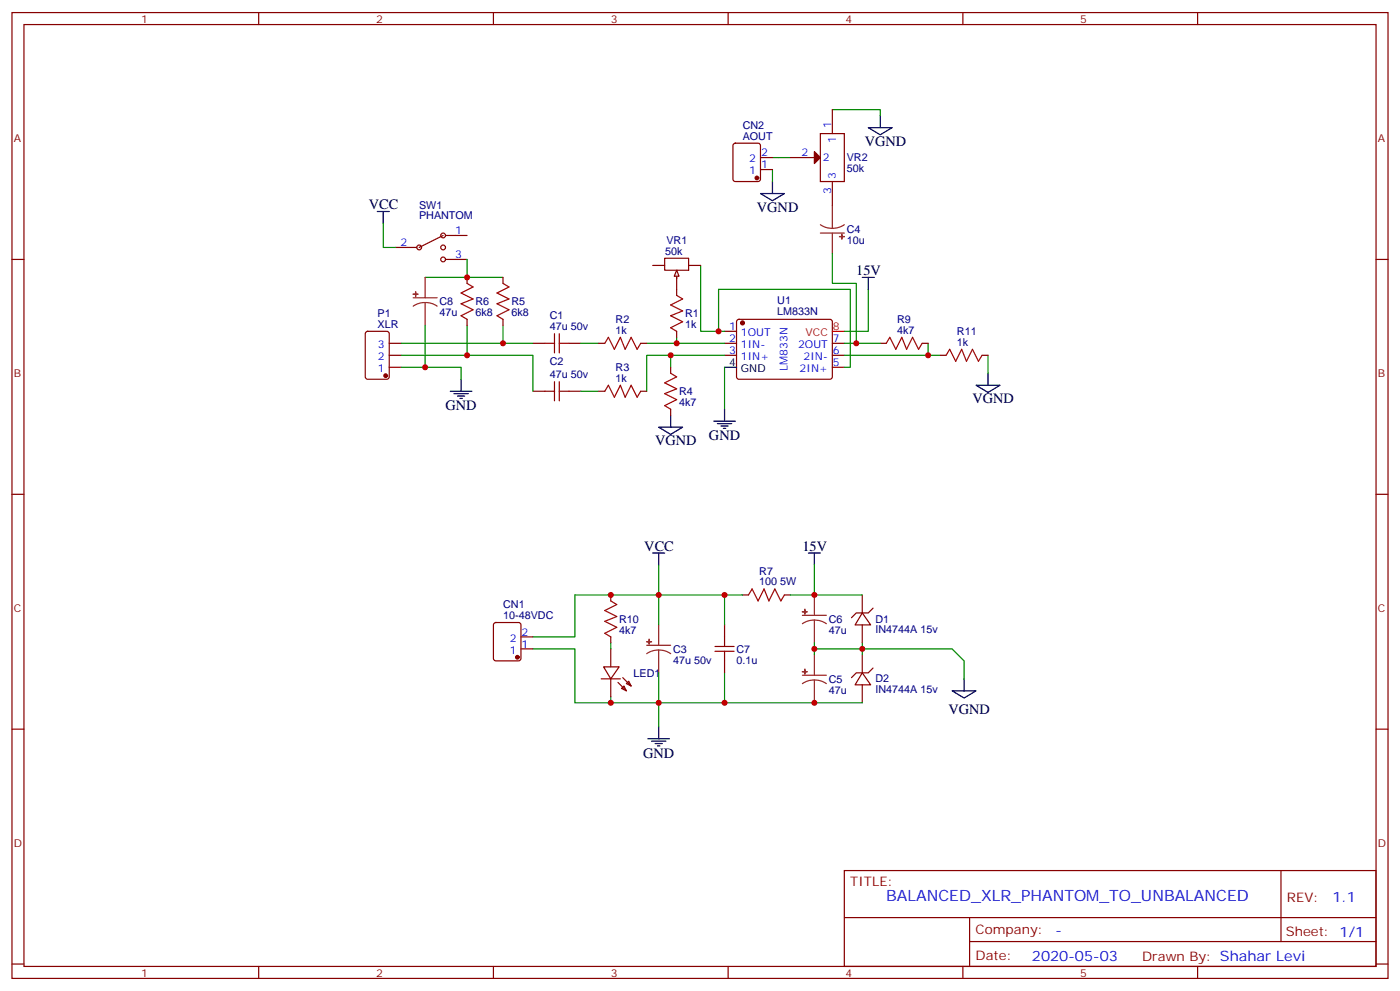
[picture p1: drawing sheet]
<svg xmlns="http://www.w3.org/2000/svg" width="412mm" height="292mm" viewBox="0 0 412 292" stroke-linecap="round" stroke-linejoin="round" font-family="sans-serif">
<g fill="none" stroke="#870000" stroke-width=".35">
<path d="M3.5 3.7h405.4v284.3h-405.4zM7.1 7.2h398.2v277.3h-398.2zM76.2 3.7v3.5M145.3 3.7v3.5M214.5 3.7v3.5M283.6 3.7v3.5M352.8 3.7v3.5M3.5 76.4h3.6M192.3 78.1h3.5M195.8 76h7v3.6h-7zM202.8 78.1h3.6M405.3 76.4h3.6"/>
<path d="M107.8 97.7l.5-.2h5.6l.7 .5 .1 12.9-.5 .7-5.9 .1-.6-.5-.1-13zM199.3 80.3v4.9M213.4 97.5h3.6M217.2 94.2l.5-.2 27 .1 .5 .6-.1 16.5-.6 .5-27.1-.1-.4-.7v-16.2zM114.7 101.1h3.5M114.7 104.6h3.5M114.7 108.1h3.5M157 101.1h3.5M157 115.2h3.5M167.6 101.1h3.5M167.6 115.2h3.5M213.4 101.1h3.6"/>
<path d="M213.4 104.6h3.6M245.2 101.1h3.5M245.2 104.6h3.5M245.2 108.1h3.5M3.5 145.5h3.6M405.3 145.5h3.6M177.1 199.8h5.6M177.8 196.3h4.6l-2.5 3.5zM179.9 191v5.3M179.9 199.8v5.3M183.4 199.5l2.5 2.5M3.5 214.7h3.6"/>
<path d="M182 200.9l2.5 2.5M183.1 202.7l.7-.7 .7 1.4zM184.5 201.3l.7-.7 .7 1.4zM405.3 214.7h3.6M248.7 256.3h156.6v28.2h-156.6zM377.3 256.3v20.9M248.7 270.1h156.5M285.6 277.2h119.6M285.6 270.1v14.2M3.5 283.8h3.6M76.2 284.5v3.5M145.3 284.5v3.5"/>
<path d="M214.5 284.5v3.5M283.6 284.5v3.5M352.8 284.5v3.5M405.3 283.8h3.6"/>
</g>
<g fill="#870000" stroke="#870000" stroke-width=".35">
<circle cx="218.7" cy="95.1" r=".53"/>
<circle cx="113.6" cy="110.6" r=".53"/>
</g>
<g fill="none" stroke="#000" stroke-width=".35">
<path d="M255.8 37.6h7l-3.5 2.1zM259.3 34v3.6M224 57h7.1l-3.6 2.1zM227.5 53.4v3.6M111.1 62.3h3.6M112.9 62.3v3.5M132.6 115.2h6.4M133.7 115.9h4.2M134.8 116.6h2.1M135.5 117.3h.7M135.8 111.7v3.5M213.4 108.1h3.6"/>
<path d="M194 125.8h7.1l-3.5 2.1zM197.6 122.2v3.6M210.3 124h6.3M211.3 124.7h4.2M212.4 125.4h2.1M213.1 126.1h.7M213.4 120.5v3.5M284 199.8v3.6M190.9 217.5h6.3M191.9 218.2h4.2M193 218.9h2.1M193.7 219.6h.7"/>
<path d="M194 214v3.5M280.5 203.4h7l-3.5 2.1z"/>
</g>
<path d="M245.2 97.5h3.5" fill="none" stroke="#f00" stroke-width=".35"/>
<g fill="none" stroke="#008700" stroke-width=".35">
<path d="M245.2 32.3h14.1v1.7M227.5 46.4h5.3M227.5 49.9v3.5M206.4 78.1v19.4h7M125.2 81.7h23M137.6 95.8v8.8M148.2 95.8v5.3h-30M199.3 99.3v1.8h-8.8M211.7 85.2v12.3M255.8 85.2v12.3h-7.1M118.2 104.6h38.8v10.6M125.2 108.1h10.6v3.6"/>
<path d="M148.2 101.1h8.8M171.1 101.1h5.3M171.1 115.2h5.3M197.6 104.6v3.5M199.3 101.1h14.1M213.4 104.6h-22.9v10.6M213.4 108.1v12.4M169.3 175.2v12.3h-12.3M194 166.3v8.9M157 191h12.3v15.9h10.6v-1.8M194 198.1v8.8h19.4v-8.8M254 191h26.5l3.5 3.6v5.2"/>
</g>
<path d="M163.3 98.2v5.7M164.7 98.2v5.7M160.5 101.1h2.8M160.5 115.2h2.8M163.3 112.4v5.6M164.7 112.4v5.6M164.7 101.1h2.9M164.7 115.2h2.9" fill="none" stroke="#a10000" stroke-width=".35"/>
<path d="M241.7 66.1l1.6 .9 1.9 .2M241.7 68.6h7M245.2 60.5v6.7M245.2 68.6v6M248.7 66.1l-1.7 .9-1.8 .2M190.5 190h7.1M194 191.4l1.9 .2 1.7 .8M194 191.4l-1.8 .2-1.7 .8M194 184v6M194 191.4v6.7" fill="none" stroke="#8c2424" stroke-width=".35"/>
<g fill="#8c2424" stroke="#8c2424" stroke-width=".35">
<path d="M190.5 188.9h1.4z"/>
<path d="M191.2 188.2v1.4z"/>
<path d="M247.3 69.6l1.4 .1z"/>
<path d="M248 69v1.4z"/>
</g>
<path d="M199.3 79.6l.7 1.7h-1.4z" fill="#f0f0f0" stroke="#870000" stroke-width=".35"/>
<g fill="none" stroke="#870000" stroke-width=".35">
<path d="M241.7 39.3h7v14.1h-7zM245.2 32.3v7M216.1 42.4l.5-.2h6.7l.5 .2 .2 .5v9.8l-.2 .5-.5 .2h-6.7l-.5-.2-.2-.5v-9.8zM224 46.4h3.5M224 49.9h3.5M232.8 46.4h7.1M239.9 44.6l1.8 1.8-1.8 1.8zM240.1 45.3v2.3l.8-1 .3-.3-.4 .6 .5-.5-1.2-1.4 .3 .7v1.5l.3-.8-.1-.6 .3 .3M245.2 53.4v7.1M116.4 72.8h6.4M130.5 69.3l-7 3.5M131.2 69.3h6.4"/>
<path d="M131.2 76.4h6.4M137.6 81.7v1.7M137.6 94v1.8M148.2 81.7v1.7M148.2 94v1.8M199.3 85.2v1.8M199.3 97.5v1.8M176.4 115.2h1.8M176.4 101.1h1.8M188.7 115.2h1.8M188.7 101.1h1.8M197.6 108.1v1.8"/>
<path d="M259.3 101.1h1.8M271.6 101.1h1.8M276.9 104.6h1.8M289.3 104.6h1.7M197.6 120.5v1.7M179.9 175.2v1.7M218.7 175.2h1.8M231.1 175.2h1.7M254 175.2v5.2M257.2 179l-1.4 1.4h-3.6l-1.4 1.5M145.6 183.5l.4-.2h6.8l.5 .2 .2 .5v9.9l-.3 .5-.4 .2h-6.8l-.4-.3-.3-.4v-9.9zM153.5 191h3.5"/>
<path d="M153.5 187.5h3.5M179.9 187.5v1.8M213.4 184v3.5M213.4 194.6v3.5M254 180.4l2.5 3.6h-4.6zM254 198.1l2.5 3.5h-4.6zM254 184v5.3M254 192.8v5.3M257.2 196.7l-1.4 1.4h-3.6l-1.4 1.4M254 201.6v5.3"/>
<circle cx="123.5" cy="72.8" r=".71"/>
<circle cx="130.5" cy="76.4" r=".71"/>
<circle cx="130.5" cy="72.8" r=".71"/>
<circle cx="130.5" cy="69.3" r=".71"/>
</g>
<g fill="#870000" stroke="#870000" stroke-width=".35">
<circle cx="152.4" cy="193.5" r=".53"/>
<circle cx="223" cy="52.4" r=".53"/>
</g>
<g fill="none" stroke="#008700" stroke-width=".35">
<path d="M112.9 65.8v7h3.5M137.6 76.4v5.3M245.2 74.6v8.8h7v17.7h-3.5M125.2 95.8v12.3h-7M211.7 85.2h38.8v22.9h-1.8M252.2 101.1h7.1M273.4 101.1v3.5h-24.7M273.4 104.6h3.5M291 104.6v5.3M169.3 175.2h44.1M194 175.2v8.8M218.7 175.2h-5.3v8.8"/>
<path d="M232.8 175.2h21.2M239.9 166.3v8.9M179.9 189.3v1.7M239.9 189.3v3.5M239.9 191h14.1M254 189.3v3.5M179.9 206.9h14.1v7.1M213.4 206.9h40.6"/>
</g>
<path d="M254 81.7h3.5M255.8 81.7v3.5M287.5 113.4h7.1l-3.6 2.1zM291 109.9v3.5M192.3 162.8h3.5M194 162.8v3.5M238.1 162.8h3.6M239.9 162.8v3.5" fill="none" stroke="#000" stroke-width=".35"/>
<g fill="none" stroke="#a10000" stroke-width=".35">
<path d="M137.6 83.4l1.7 1.1-3.5 1.8 3.5 1.7-3.5 1.4 3.5 1.8-3.5 1.8 1.8 1M148.2 83.4l1.7 1.1-3.5 1.8 3.5 1.7-3.5 1.4 3.5 1.8-3.5 1.8 1.8 1M199.3 87l1.8 1-3.5 1.8 3.5 1.7-3.5 1.5 3.5 1.7-3.5 1.8 1.7 1M178.2 115.2l1-1.8 1.8 3.5 1.7-3.5 1.4 3.5 1.8-3.5 1.8 3.5 1-1.7M178.2 101.1l1-1.8 1.8 3.5 1.7-3.5 1.4 3.5 1.8-3.5 1.8 3.5 1-1.7M197.6 109.9l1.7 1-3.5 1.8 3.5 1.8-3.5 1.4 3.5 1.8-3.5 1.7 1.8 1.1M261.1 101.1l1-1.8 1.8 3.5 1.7-3.5 1.5 3.5 1.7-3.5 1.8 3.5 1-1.7M278.7 104.6l1.1-1.8 1.7 3.6 1.8-3.6 1.4 3.6 1.8-3.6 1.7 3.6 1.1-1.8M179.9 176.9l1.8 1.1-3.5 1.7 3.5 1.8-3.5 1.4 3.5 1.8-3.5 1.7 1.7 1.1M220.5 175.2l1-1.8 1.8 3.5 1.8-3.5 1.4 3.5 1.7-3.5 1.8 3.5 1.1-1.7M210.6 191.7h5.7M210.6 190.3h5.7"/>
<path d="M213.4 187.5v2.8M213.4 191.7v2.9"/>
</g>
<g fill="none" stroke="#8c2424" stroke-width=".35">
<path d="M121.7 87.7h7.1M125.2 89.1l1.9 .2 1.7 .8M125.2 89.1l-1.8 .2-1.7 .8M125.2 81.7v6M125.2 89.1v6.7M239.9 175.2v6M236.4 198.8h7M236.4 181.2h7M239.9 182.6l1.8 .2 1.7 .8M239.9 182.6l-1.9 .2-1.6 .8M239.9 182.6v6.7M239.9 192.8v6"/>
<path d="M239.9 200.2l1.8 .2 1.7 .9M239.9 200.2l-1.9 .2-1.6 .9M239.9 200.2v6.7"/>
</g>
<g fill="#8c2424" stroke="#8c2424" stroke-width=".35">
<path d="M236.4 197.7l1.4 .1z"/>
<path d="M237.1 197v1.4z"/>
<path d="M236.4 180.1h1.4z"/>
<path d="M237.1 179.4v1.4z"/>
<path d="M121.7 86.6h1.4z"/>
<path d="M122.4 85.9v1.4z"/>
</g>
<g fill="#c00">
<circle cx="239.9" cy="206.9" r=".88"/>
<circle cx="213.4" cy="175.2" r=".88"/>
<circle cx="125.2" cy="108.1" r=".88"/>
<circle cx="179.9" cy="206.9" r=".88"/>
<circle cx="194" cy="206.9" r=".88"/>
<circle cx="254" cy="191" r=".88"/>
<circle cx="239.9" cy="191" r=".88"/>
<circle cx="194" cy="175.2" r=".88"/>
<circle cx="199.3" cy="101.1" r=".88"/>
<circle cx="137.6" cy="104.6" r=".88"/>
<circle cx="148.2" cy="101.1" r=".88"/>
<circle cx="211.7" cy="97.5" r=".88"/>
<circle cx="197.6" cy="104.6" r=".88"/>
<circle cx="273.4" cy="104.6" r=".88"/>
<circle cx="137.6" cy="81.7" r=".88"/>
<circle cx="179.9" cy="175.2" r=".88"/>
<circle cx="252.2" cy="101.1" r=".88"/>
<circle cx="213.4" cy="206.9" r=".88"/>
<circle cx="239.9" cy="175.2" r=".88"/>
</g>
<text font-size="4.6" fill="#00f" x="261.1" y="265.1">BALANCED_XLR_PHANTOM_TO_UNBALANCED</text>
<g font-size="4.2">
<text x="254.7" y="42.9">VGND</text>
<text x="108.7" y="61.6">VCC</text>
<text x="223" y="62.3">VGND</text>
<text x="252.2" y="81">15V</text>
<text x="286.5" y="118.7">VGND</text>
<text x="131.2" y="120.8">GND</text>
<text x="193" y="131.1">VGND</text>
<text x="208.8" y="129.6">GND</text>
<text x="189.8" y="162.1">VCC</text>
<text x="236.4" y="162.1">15V</text>
<text x="279.4" y="210.1">VGND</text>
<text x="189.4" y="223.1">GND</text>
</g>
<g font-size="4.2" fill="#00f">
<text x="392.5" y="265.6">1.1</text>
<text x="310.9" y="275.1">-</text>
<text x="304" y="282.9">2020-05-03</text>
</g>
<g font-size="3.9" fill="#800">
<text x="250.5" y="260.9">TITLE:</text>
<text x="379.1" y="265.6">REV:</text>
<text x="287.4" y="275.1">Company:</text>
<text x="378.7" y="275.7">Sheet: 1/1</text>
<text x="287.4" y="282.8">Date:</text>
<text x="336.4" y="282.8">Drawn By: Shahar Levi</text>
</g>
<g font-size="3.2" fill="#800">
<text x="41.6" y="6.7">1</text>
<text x="110.8" y="6.7">2</text>
<text x="179.9" y="6.7">3</text>
<text x="249.1" y="6.7">4</text>
<text x="318.2" y="6.7">5</text>
<text x="4.1" y="41.8">A</text>
<text x="405.9" y="41.8">A</text>
<text x="4.1" y="110.9">B</text>
<text x="405.9" y="110.9">B</text>
<text x="4.1" y="180.1">C</text>
<text x="405.9" y="180.1">C</text>
<text x="4.1" y="249.2">D</text>
<text x="405.9" y="249.2">D</text>
<text x="41.6" y="287.5">1</text>
<text x="110.8" y="287.5">2</text>
<text x="179.9" y="287.5">3</text>
<text x="249.1" y="287.5">4</text>
<text x="318.2" y="287.5">5</text>
</g>
<g font-size="3.2" fill="#000080">
<text x="218.8" y="41.1">AOUT</text>
<text x="218.8" y="37.9">CN2</text>
<text x="249.4" y="47.4">VR2</text>
<text x="249.4" y="50.6">50k</text>
<text x="123.4" y="64.6">PHANTOM</text>
<text x="123.4" y="61.4">SW1</text>
<text x="196.3" y="71.8">VR1</text>
<text x="249.4" y="71.8">10u</text>
<text x="249.4" y="68.6">C4</text>
<text x="195.9" y="75">50k</text>
<text x="129.5" y="89.8">C8</text>
<text x="140.1" y="89.8">R6</text>
<text x="150.6" y="89.8">R5</text>
<text x="229" y="89.6">U1</text>
<text x="111.2" y="93.3">P1</text>
<text x="129.5" y="93">47u</text>
<text x="140.1" y="93">6k8</text>
<text x="150.6" y="93">6k8</text>
<text x="161.9" y="94">C1</text>
<text x="181.3" y="95.1">R2</text>
<text x="201.8" y="93.3">R1</text>
<text x="229" y="92.8">LM833N</text>
<text x="264.2" y="95.1">R9</text>
<text x="111.2" y="96.5">XLR</text>
<text x="161.9" y="97.2">47u 50v</text>
<text x="181.3" y="98.2">1k</text>
<text x="201.8" y="96.5">1k</text>
<text x="264.2" y="98.2">4k7</text>
<text x="281.9" y="101.8">1k</text>
<text x="281.9" y="98.6">R11</text>
<text x="161.9" y="107.5">C2</text>
<text x="161.9" y="111.3">47u 50v</text>
<text x="181.3" y="112.4">1k</text>
<text x="181.3" y="109.2">R3</text>
<text x="200" y="119.4">4k7</text>
<text x="200" y="116.2">R4</text>
<text x="223.7" y="172.3">100 5W</text>
<text x="223.7" y="169.2">R7</text>
<text x="148.2" y="179">CN1</text>
<text x="148.2" y="182.2">10-48VDC</text>
<text x="182.4" y="183.4">R10</text>
<text x="244.1" y="183.4">C6</text>
<text x="257.9" y="183.3">D1</text>
<text x="182.4" y="186.5">4k7</text>
<text x="244.1" y="186.5">47u</text>
<text x="257.9" y="186.4">IN4744A 15v</text>
<text x="198.3" y="195.4">47u 50v</text>
<text x="198.3" y="192.2">C3</text>
<text x="217" y="195.4">0.1u</text>
<text x="217" y="192.2">C7</text>
<text x="186.6" y="199.2">LED1</text>
<text x="244.1" y="201">C5</text>
<text x="257.9" y="200.9">D2</text>
<text x="244.1" y="204.2">47u</text>
<text x="257.9" y="204.1">IN4744A 15v</text>
</g>
<g font-size="3.2" fill="#00f">
<text x="244.8" y="37.6" transform="rotate(-90 244.8 37.6)">1</text>
<text x="220.7" y="47.8">2</text>
<text x="224.2" y="46">2</text>
<text x="236.1" y="46">2</text>
<text x="242.4" y="47.4">2</text>
<text x="246.2" y="42.1" transform="rotate(-90 246.2 42.1)">1</text>
<text x="220.7" y="51.3">1</text>
<text x="224.2" y="49.6">1</text>
<text x="246.2" y="52.7" transform="rotate(-90 246.2 52.7)">3</text>
<text x="244.8" y="57.2" transform="rotate(-90 244.8 57.2)">3</text>
<text x="134.1" y="69">1</text>
<text x="117.9" y="72.5">2</text>
<text x="134.1" y="76">3</text>
<text x="214.8" y="97.2">1</text>
<text x="214.8" y="100.7">2</text>
<text x="218.3" y="99">1OUT</text>
<text x="245.4" y="100.7">7</text>
<text x="111.3" y="106">2</text>
<text x="111.3" y="102.5">3</text>
<text x="214.8" y="104.2">3</text>
<text x="218.3" y="102.5">1IN-</text>
<text x="218.3" y="106">1IN+</text>
<text x="235.1" y="102.5">2OUT</text>
<text x="236.7" y="106">2IN-</text>
<text x="245.4" y="107.8">5</text>
<text x="245.4" y="104.2">6</text>
<text x="111.3" y="109.5">1</text>
<text x="232" y="109.1" transform="rotate(-90 232 109.1)">LM833N</text>
<text x="235.6" y="109.5">2IN+</text>
<text x="150.1" y="188.9">2</text>
<text x="153.6" y="190.7">1</text>
<text x="153.6" y="187.1">2</text>
<text x="150.1" y="192.4">1</text>
</g>
<g font-size="3.2" fill="#f00">
<text x="237.3" y="99">VCC</text>
<text x="245.4" y="97.2">8</text>
</g>
<g font-size="3.2">
<text x="214.8" y="107.8">4</text>
<text x="218.3" y="109.5">GND</text>
</g>
</svg>
